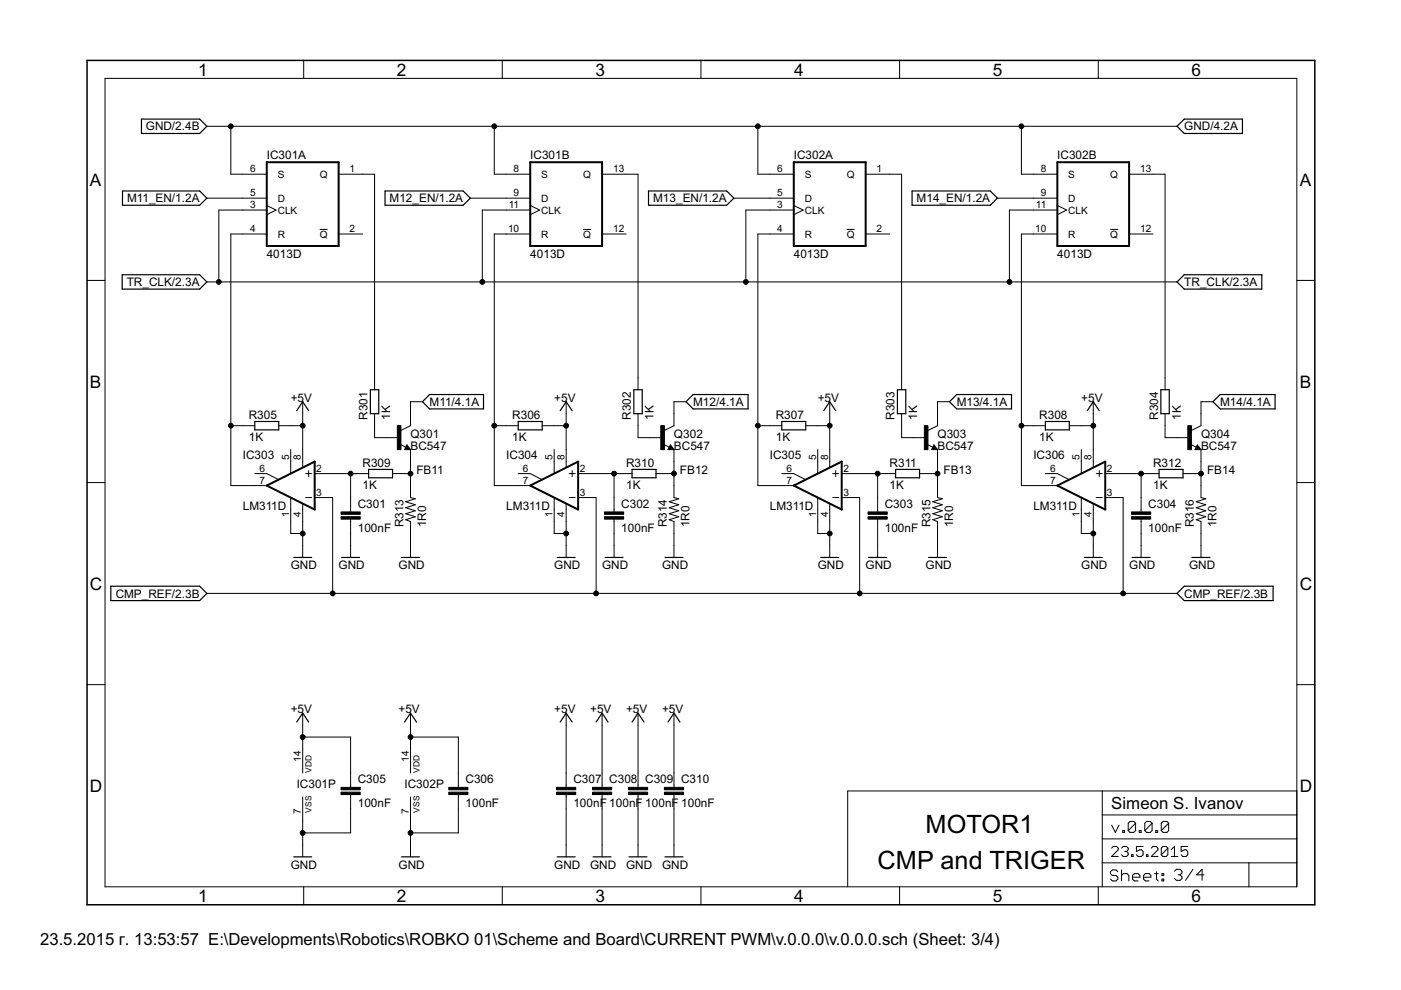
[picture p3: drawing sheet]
<svg xmlns="http://www.w3.org/2000/svg" width="297mm" height="210mm" viewBox="0 0 297 210" stroke-linecap="round" stroke-linejoin="round" font-family="sans-serif">
<g fill="#000" stroke="#000" stroke-width=".21">
<path d="M22.3 16.6v171.4zM64.4 12.8v3.8zM106.5 12.8v3.8zM148.6 12.8v3.8zM190.7 12.8v3.8zM232.9 12.8v3.8zM22.3 16.6h252.7zM43.9 26.8h5zM48.9 26.8v10.1zM48.9 26.8h55.9zM51.5 36.9h5.1zM48.9 36.9h2.6z"/>
<path d="M71.8 36.9h5.1zM76.9 36.9h2.5zM79.4 36.9v43.2zM104.8 26.8h55.9zM104.8 26.8v10.1zM107.3 36.9h5.1zM104.8 36.9h2.5zM127.7 36.9h5zM132.7 36.9h2.6zM160.7 26.8h55.9zM160.7 26.8v10.1zM163.2 36.9h5.1z"/>
<path d="M160.7 36.9h2.5zM183.5 36.9h5.1zM188.6 36.9h2.6zM216.6 26.8v10.1zM216.6 36.9h2.5zM219.1 36.9h5.1zM239.4 36.9h5.1zM244.5 36.9h2.5zM216.6 26.8h33zM18.5 59.5h3.8zM43.9 59.8h2.5zM46.4 59.8h55.9z"/>
<path d="M46.4 44.5v15.3zM48.9 49.6v40.7zM51.5 44.5h5.1zM51.5 49.6h5.1zM51.5 42h5.1zM46.4 44.5h5.1zM48.9 49.6h2.6zM43.9 42h7.6zM56.6 43.6l1.9 .9zM56.6 45.5l1.9-1zM67.8 48.6h1.6zM71.8 49.6h5.1z"/>
<path d="M102.3 59.8h55.8zM102.3 44.5v15.3zM104.8 49.6h2.5zM107.3 44.5h5.1zM107.3 49.6h5.1zM107.3 42h5.1zM102.3 44.5h5zM99.7 42h7.6zM112.4 43.6l2 .9zM112.4 45.5l2-1zM123.7 48.6h1.6zM127.7 49.6h5z"/>
<path d="M158.1 59.8h55.9zM158.1 44.5v15.3zM160.7 49.6h2.5zM163.2 44.5h5.1zM163.2 49.6h5.1zM163.2 42h5.1zM158.1 44.5h5.1zM155.6 42h7.6zM168.3 43.6l2 .9zM168.3 45.5l2-1zM179.5 48.6h1.7zM183.5 49.6h5.1z"/>
<path d="M214 44.5v15.3zM216.6 49.6h2.5zM219.1 44.5h5.1zM219.1 49.6h5.1zM219.1 42h5.1zM214 44.5h5.1zM211.5 42h7.6zM224.2 43.6l1.9 .9zM224.2 45.5l1.9-1zM235.4 48.6h1.7zM239.4 49.6h5.1zM214 59.8h35.6z"/>
<path d="M275 59.5h3.8zM48.9 90.3v12.7zM51.5 90.3h2.5zM48.9 90.3h2.6zM61.6 95.3v2.6zM61.6 97.9v2.4zM59.1 90.3h2.5zM64.2 97.9v1.2zM64.2 95.3v2.6zM64.2 85.2v2.5zM64.2 90.3v5zM61.6 90.3h2.6z"/>
<path d="M64.2 87.7v2.6zM65.4 99.8v1.2zM79.4 80.1v2.5zM79.4 87.7v2.6zM79.4 90.3v2.5zM79.4 92.8h2.6zM82 92.8h2.5zM86.3 94.3l-.5 1zM84.8 94.2l1.2 .6zM86.3 94.3l.7 1zM87 95.3v2.6zM87 87.7v2.6z"/>
<path d="M85 91.3l2-1zM85.8 95.3h1.2zM87 85.2v2.5zM87 85.2h2.6zM104.8 49.6v40.7zM107.3 90.3h2.6zM104.8 90.3h2.5zM117.5 95.3v2.6zM117.5 97.9v2.4zM115 90.3h2.5zM117.5 90.3h2.5zM120 97.9v1.2z"/>
<path d="M120 95.3v2.6zM120 85.2v2.5zM120 87.7v2.6zM120 90.3v5zM121.3 99.8v1.2zM135.3 80.1v2.5zM135.3 87.7v2.6zM135.3 36.9v43.2zM135.3 90.3v2.5zM137.8 92.8h2.6zM135.3 92.8h2.5zM142.1 94.3l-.5 1z"/>
<path d="M140.7 94.2l1.2 .6zM142.1 94.3l.8 1zM142.9 95.3v2.6zM142.9 87.7v2.6zM140.9 91.3l2-1zM141.6 95.3h1.3zM142.9 85.2v2.5zM142.9 85.2h2.5zM160.7 49.6v40.7zM163.2 90.3h2.6zM160.7 90.3h2.5zM173.4 95.3v2.6z"/>
<path d="M173.4 97.9v2.4zM170.8 90.3h2.6zM173.4 90.3h2.5zM175.9 97.9v1.2zM175.9 95.3v2.6zM175.9 85.2v2.5zM175.9 90.3v5zM175.9 87.7v2.6zM177.2 99.8v1.2zM191.2 80.1v2.5zM191.2 87.7v2.6zM191.2 90.3v2.5z"/>
<path d="M191.2 92.8h2.5zM191.2 36.9v43.2zM193.7 92.8h2.5zM198 94.3l-.5 1zM196.5 94.2l1.3 .6zM198 94.3l.8 1zM198.8 95.3v2.6zM198.8 87.7v2.6zM196.7 91.3l2.1-1zM197.5 95.3h1.3zM198.8 85.2v2.5zM198.8 85.2h2.5z"/>
<path d="M216.6 49.6v40.7zM219.1 90.3h2.5zM216.6 90.3h2.5zM229.3 95.3v2.6zM229.3 97.9v2.4zM226.7 90.3h2.6zM229.3 90.3h2.5zM231.8 97.9v1.2zM231.8 95.3v2.6zM231.8 85.2v2.5zM231.8 87.7v2.6zM231.8 90.3v5z"/>
<path d="M233.1 99.8v1.2zM247 80.1v2.5zM247 87.7v2.6zM247 90.3v2.5zM247 92.8h2.6zM247 36.9v43.2zM249.6 92.8h2.5zM253.9 94.3l-.5 1zM252.4 94.2l1.2 .6zM253.9 94.3l.7 1zM254.6 95.3v2.6zM254.6 87.7v2.6z"/>
<path d="M252.6 91.3l2-1zM253.4 95.3h1.2zM254.6 85.2v2.5zM254.6 85.2h2.6zM18.5 102.3h3.8zM48.9 103h5.1zM54 100.4h2.6zM54 103h2.6zM56.6 100.4l2.4 1.3zM61.6 108v2.6zM61.6 105.6v2.4zM61.6 110.6v2.5z"/>
<path d="M61.6 113.1h2.6zM64.2 106.8v1.2zM64.2 108v2.6zM64.2 115.7v2.5zM64.2 110.6v2.5zM64.2 113.1v2.6zM64.8 100.4h1.3zM64.8 105.5h1.3zM66.7 105.5h2.6zM66.7 100.4h2.6zM69.3 105.5h1.2zM69.3 100.4h6.3z"/>
<path d="M70.5 105.5v20.3zM74.3 105.5v2.5zM74.3 110.6v2.5zM74.3 108v.5zM74.3 110.1v.5zM74.3 115.7v2.5zM74.3 113.1v2.6zM74.3 100.4v5.1zM74.3 100.4h1.3zM75.6 100.4h2.5zM83.2 100.4h2.6zM85.8 100.4h1.2z"/>
<path d="M86 110.2l2.1-.6zM86 108.9l2.1-.6zM86 107.7l2.1-.7zM86 106.4l2.1-.7zM87 103v2.5zM87 110.6v2.5zM86 110.2l1 .4zM87 115.7v2.5zM87 100.4v2.6zM87 97.9v2.5zM87 113.1v2.6zM86 108.9l2.1 .7z"/>
<path d="M86 107.7l2.1 .6zM86 106.4l2.1 .6zM87 105.5l1.1 .2zM104.8 90.3v12.7zM109.9 100.4h2.5zM109.9 103h2.5zM104.8 103h5.1zM112.4 100.4l2.5 1.3zM117.5 108v2.6zM117.5 105.6v2.4zM117.5 110.6v2.5zM117.5 113.1h2.5z"/>
<path d="M120 106.8v1.2zM120 108v2.6zM120 115.7v2.5zM120 110.6v2.5zM120 113.1v2.6zM120.7 100.4h1.2zM120.7 105.5h1.2zM122.6 105.5h2.5zM122.6 100.4h2.5zM125.1 105.5h1.3zM125.1 100.4h5.1zM126.4 105.5v20.3z"/>
<path d="M130.2 105.5v2.5zM130.2 110.6v2.5zM130.2 108v.5zM130.2 110.1v.5zM130.2 115.7v2.5zM130.2 113.1v2.6zM130.2 100.4h1.3zM130.2 100.4v5.1zM131.5 100.4h2.5zM139.1 100.4h2.5zM141.6 100.4h1.3zM141.9 110.2l2-.6z"/>
<path d="M141.9 108.9l2-.6zM141.9 107.7l2-.7zM141.9 106.4l2-.7zM142.9 103v2.5zM142.9 110.6v2.5zM141.9 110.2l1 .4zM142.9 115.7v2.5zM142.9 100.4v2.6zM142.9 97.9v2.5zM142.9 113.1v2.6zM141.9 108.9l2 .7zM141.9 107.7l2 .6z"/>
<path d="M141.9 106.4l2 .6zM142.9 105.5l1 .2zM160.7 90.3v12.7zM165.8 100.4h2.5zM165.8 103h2.5zM160.7 103h5.1zM168.3 100.4l2.4 1.3zM173.4 108v2.6zM173.4 105.6v2.4zM173.4 110.6v2.5zM173.4 113.1h2.5zM175.9 106.8v1.2z"/>
<path d="M175.9 108v2.6zM175.9 115.7v2.5zM175.9 110.6v2.5zM175.9 113.1v2.6zM176.6 100.4h1.2zM176.6 105.5h1.2zM178.5 105.5h2.5zM178.5 100.4h2.5zM181 105.5h1.3zM181 100.4h5.1zM182.3 105.5v20.3zM186.1 105.5v2.5z"/>
<path d="M186.1 110.6v2.5zM186.1 108v.5zM186.1 110.1v.5zM186.1 115.7v2.5zM186.1 113.1v2.6zM186.1 100.4h1.2zM186.1 100.4v5.1zM187.3 100.4h2.6zM195 100.4h2.5zM197.5 100.4h1.3zM197.8 110.2l2-.6zM197.8 108.9l2-.6z"/>
<path d="M197.8 107.7l2-.7zM197.8 106.4l2-.7zM198.8 103v2.5zM198.8 110.6v2.5zM197.8 110.2l1 .4zM198.8 115.7v2.5zM198.8 100.4v2.6zM198.8 97.9v2.5zM198.8 113.1v2.6zM197.8 108.9l2 .7zM197.8 107.7l2 .6zM197.8 106.4l2 .6z"/>
<path d="M198.8 105.5l1 .2zM216.6 90.3v12.7zM221.6 100.4h2.6zM221.6 103h2.6zM216.6 103h5zM224.2 100.4l2.4 1.3zM229.3 108v2.6zM229.3 105.6v2.4zM229.3 110.6v2.5zM229.3 113.1h2.5zM231.8 106.8v1.2zM231.8 108v2.6z"/>
<path d="M231.8 115.7v2.5zM231.8 113.1v2.6zM231.8 110.6v2.5zM232.4 100.4h1.3zM232.4 105.5h1.3zM234.3 105.5h2.6zM234.3 100.4h2.6zM236.9 105.5h1.2zM236.9 100.4h5zM238.1 105.5v20.3zM241.9 105.5v2.5zM241.9 110.6v2.5z"/>
<path d="M241.9 108v.5zM241.9 110.1v.5zM241.9 115.7v2.5zM241.9 113.1v2.6zM241.9 100.4h1.3zM241.9 100.4v5.1zM243.2 100.4h2.5zM250.8 100.4h2.6zM253.4 100.4h1.2zM253.6 110.2l2.1-.6zM253.6 108.9l2.1-.6zM253.6 107.7l2.1-.7z"/>
<path d="M253.6 106.4l2.1-.7zM254.6 103v2.5zM254.6 110.6v2.5zM253.6 110.2l1 .4zM254.6 115.7v2.5zM254.6 100.4v2.6zM254.6 97.9v2.5zM254.6 113.1v2.6zM253.6 108.9l2.1 .7zM253.6 107.7l2.1 .6zM253.6 106.4l2.1 .6zM254.6 105.5l1.1 .2z"/>
<path d="M275 102.3h3.8zM43.9 125.8h26.6zM70.5 125.8h55.9zM126.4 125.8h55.9zM182.3 125.8h55.8zM238.1 125.8h11.5zM18.5 145.2h3.8zM64.2 158.8v5.1zM64.2 151.2v2.5zM64.2 153.7v2.6zM64.2 156.3v2.5zM64.2 156.3h10.1z"/>
<path d="M87 158.8v5.1zM87 151.2v2.5zM87 153.7v2.6zM87 156.3v2.5zM87 156.3h10.2zM120 151.2v2.5zM120 153.7v10.2zM127.7 151.2v2.5zM127.7 153.7v10.2zM135.3 151.2v2.5zM135.3 153.7v10.2zM142.9 151.2v2.5z"/>
<path d="M142.9 153.7v10.2zM275 145.2h3.8zM64.2 169v5.1zM64.2 179.1v2.6zM64.2 176.6v2.5zM64.2 174.1v2.5zM74.3 163.9v2.5zM74.3 169v2.5zM74.3 166.4v.5zM74.3 168.5v.5zM74.3 171.5v5.1zM64.2 176.6h10.1z"/>
<path d="M74.3 156.3v7.6zM87 169v5.1zM87 179.1v2.6zM87 176.6v2.5zM87 174.1v2.5zM97.2 163.9v2.5zM97.2 169v2.5zM97.2 166.4v.5zM97.2 168.5v.5zM97.2 171.5v5.1zM87 176.6h10.2zM97.2 156.3v7.6z"/>
<path d="M120 163.9v2.5zM120 169v2.5zM120 166.4v.5zM120 168.5v.5zM120 179.1v2.6zM120 171.5v7.6zM127.7 163.9v2.5zM127.7 169v2.5zM127.7 166.4v.5zM127.7 168.5v.5zM127.7 179.1v2.6zM127.7 171.5v7.6z"/>
<path d="M135.3 163.9v2.5zM135.3 169v2.5zM135.3 166.4v.5zM135.3 168.5v.5zM135.3 179.1v2.6zM135.3 171.5v7.6zM142.9 163.9v2.5zM142.9 169v2.5zM142.9 166.4v.5zM142.9 168.5v.5zM142.9 179.1v2.6zM142.9 171.5v7.6z"/>
<path d="M179.7 167.7h54zM233.7 167.7h41.3zM233.7 177.9h41.3zM233.7 172.8v5.1zM233.7 172.8h41.3zM233.7 167.7v5.1zM235.7 174.9l.8 1.6zM236 179.5l-.3 .3zM237.3 174.9l-.8 1.6zM236 179.5h.7zM236.7 179.5l.4 .3zM238.1 179.5l-.3 .3z"/>
<path d="M238 176.1v.4zM238 176.1h.4zM238.1 179.5h.7zM238.4 176.1v.4zM238 176.5h.4zM238.8 179.5l.4 .3zM239.2 174.5v1.6zM239.2 174.5l.4-.3zM239.2 176.1l1.6-1.6zM239.2 179.8v.4zM239.6 174.2h.8zM239.2 176.1l.4 .4z"/>
<path d="M240.4 174.2l.4 .3zM239.6 176.5h.8zM240.8 174.5v1.6zM240.4 176.5l.4-.4zM240.9 179.5v1zM241.5 176.1v.4zM241.5 176.1h.4zM241.9 176.1v.4zM241.5 176.5h.4zM240.9 179.5h1.5zM242.7 174.5v1.6zM242.7 174.5l.4-.3z"/>
<path d="M244.3 174.5l-1.6 1.6zM243.1 174.2h.8zM242.7 176.1l.4 .4zM243.9 174.2l.4 .3zM243.1 176.5h.8zM244.3 174.5v1.6zM244.3 176.1l-.4 .4zM244.5 179.5l-.4 .3zM245 176.1v.4zM245 176.1h.4zM244.5 179.5h.7zM245.4 176.1v.4z"/>
<path d="M245 176.5h.4zM245.2 179.5l.3 .3zM246.2 174.5v1.6zM246.2 174.5l.4-.3zM246.2 176.1l1.6-1.6zM246.5 179.5l-.3 .3zM246.5 179.5h.8zM246.6 174.2h.8zM246.2 176.1l.4 .4zM247.3 179.5l.3 .3zM247.4 174.2l.4 .3zM246.6 176.5h.8z"/>
<path d="M247.6 179.8v1.4zM247.8 174.5v1.6zM247.8 176.1l-.4 .4zM249 179.5v2.1zM250.4 179.5v1zM250.4 179.5h1.4zM275 172.8v5.1zM275 167.7v5.1zM22.3 188h252.7zM64.4 188v3.8zM106.5 188v3.8zM148.6 188v3.8z"/>
<path d="M179.7 167.7v20.3zM190.7 188v3.8zM232.9 188v3.8zM233.7 182.9v5.1zM233.7 177.9v5zM235.4 184.8v.4zM235.4 185.2l.4 .4zM237.1 180.2l-1.4 1.4zM235.4 184.8l.4-.4zM235.8 185.6h.8zM235.4 186.4l.4 .4zM235.8 184.4h.8z"/>
<path d="M236.6 185.6l.4 .4zM235.8 186.8h.8zM236.6 184.4l.4 .4zM237 186v.4zM237 186.4l-.4 .4zM235.7 181.6h1.4zM237.1 179.8v.4zM237.8 184.4v2.4zM237.8 185.6l.4-.4zM237.8 181.2l.3 .4zM238.2 185.2h.8zM238.5 180.5h.3z"/>
<path d="M238.8 180.5l.4 .4zM238.1 181.6h.7zM239 185.2l.3 .4zM239.2 180.2l-.4 .3zM239.2 180.9v.3zM239.2 181.2l-.4 .4zM239.3 185.6v1.2zM239.9 181.2v.4zM239.9 181.2h.3zM240.1 185.6v.8zM240.1 185.6l.4-.4zM240.2 181.2v.4z"/>
<path d="M239.9 181.6h.3zM240.1 186.4l.4 .4zM240.5 185.2h.8zM240.9 180.5l.7-.3zM240.5 186.8h.8zM241.3 185.2l.4 .4zM240.9 181.2l.4 .4zM241.6 180.2h.4zM241.7 185.6v.4zM240.1 186h1.6zM242 180.2l.4 .3zM241.3 181.6h.7z"/>
<path d="M242.4 180.5v.7zM242.4 181.2l-.4 .4zM242.5 185.6v.8zM242.5 185.6l.3-.4zM242.5 186.4l.3 .4zM242.8 185.2h.8zM243.1 181.2v.4zM243.1 181.2h.3zM243.4 181.2v.4zM243.1 181.6h.3zM242.8 186.8h.8zM243.6 185.2l.4 .4z"/>
<path d="M244 185.6v.4zM242.5 186h1.5zM244.1 181.6l1.4-1.4zM244.8 185.2h.8zM245.2 184.8v1.6zM245.2 186.4l.4 .4zM244.1 181.6h1.4zM245.5 179.8v.4zM246.2 179.8v1.4zM246.2 181.2l1.4-1.4zM246.4 185.2h.3zM246.4 185.2v.4z"/>
<path d="M246.4 186.4h.3zM246.4 186.4v.4zM246.2 181.2l.3 .4zM246.7 185.2v.4zM246.4 185.6h.3zM246.7 186.4v.4zM246.4 186.8h.3zM246.5 181.6h.8zM247.6 181.2l-.3 .4zM248.3 180.2l.7-.7zM248.3 181.6h1.4zM249 184.7l.4-.4z"/>
<path d="M249.4 184.3h.8zM249 186.3l.4 .3zM250.2 184.3l.4 .4zM249.8 185.5h.4zM250.2 185.5l.4 .4zM249.4 186.6h.8zM250.4 180.5l.7-.3zM250.6 184.7v.4zM250.2 185.5l.4-.4zM250.6 185.9v.4zM250.2 186.6l.4-.3zM250.4 181.2l.4 .4z"/>
<path d="M251.1 180.2h.4zM252.9 184.3l-1.5 2.3zM251.5 180.2l.3 .3zM250.8 181.6h.7zM251.8 180.5v.7zM251.8 181.2l-.3 .4zM253.7 185.5h1.6zM254.9 184.3v2.3zM254.9 184.3l-1.2 1.2zM264.8 182.9v5.1zM264.8 182.9h10.2zM233.7 182.9h31.1z"/>
<path d="M275 182.9v5.1zM275 177.9v5zM275 16.6v171.4z"/>
<circle cx="48.9" cy="26.8" r=".51"/>
<circle cx="104.8" cy="26.8" r=".51"/>
<circle cx="160.7" cy="26.8" r=".51"/>
<circle cx="216.6" cy="26.8" r=".51"/>
<circle cx="46.4" cy="59.8" r=".51"/>
<circle cx="102.3" cy="59.8" r=".51"/>
<circle cx="158.1" cy="59.8" r=".51"/>
<circle cx="214" cy="59.8" r=".51"/>
<circle cx="48.9" cy="90.3" r=".51"/>
<circle cx="64.2" cy="90.3" r=".51"/>
<circle cx="104.8" cy="90.3" r=".51"/>
<circle cx="120" cy="90.3" r=".51"/>
<circle cx="160.7" cy="90.3" r=".51"/>
<circle cx="175.9" cy="90.3" r=".51"/>
<circle cx="216.6" cy="90.3" r=".51"/>
<circle cx="231.8" cy="90.3" r=".51"/>
<circle cx="64.2" cy="113.1" r=".51"/>
<circle cx="74.3" cy="100.4" r=".51"/>
<circle cx="87" cy="100.4" r=".51"/>
<circle cx="120" cy="113.1" r=".51"/>
<circle cx="130.2" cy="100.4" r=".51"/>
<circle cx="142.9" cy="100.4" r=".51"/>
<circle cx="175.9" cy="113.1" r=".51"/>
<circle cx="186.1" cy="100.4" r=".51"/>
<circle cx="198.8" cy="100.4" r=".51"/>
<circle cx="231.8" cy="113.1" r=".51"/>
<circle cx="241.9" cy="100.4" r=".51"/>
<circle cx="254.6" cy="100.4" r=".51"/>
<circle cx="70.5" cy="125.8" r=".51"/>
<circle cx="126.4" cy="125.8" r=".51"/>
<circle cx="182.3" cy="125.8" r=".51"/>
<circle cx="238.1" cy="125.8" r=".51"/>
<circle cx="64.2" cy="156.3" r=".51"/>
<circle cx="87" cy="156.3" r=".51"/>
<circle cx="64.2" cy="176.6" r=".51"/>
<circle cx="87" cy="176.6" r=".51"/>
</g>
<g fill="#000" stroke="#000" stroke-width=".25">
<path d="M30 25.3v3zM30 28.3h12.3zM30 25.3h12.3zM43.9 26.8l-1.6 1.5zM42.3 25.3l1.6 1.5zM249.6 26.8l1.5-1.5zM249.6 26.8l1.5 1.5zM251.1 25.3h12.3zM251.1 28.3h12.3zM263.4 25.3v3zM26 40.5v3zM25.9 58.3h16.4z"/>
<path d="M26 43.5h16.3zM26 40.5h16.3zM42.3 61.3l1.6-1.5zM42.3 58.3l1.6 1.5zM42.3 43.5l1.6-1.5zM42.3 40.5l1.6 1.5zM81.6 40.5v3zM81.6 43.5h16.6zM81.6 40.5h16.6zM98.2 43.5l1.5-1.5zM98.2 40.5l1.5 1.5zM137.5 40.5v3z"/>
<path d="M137.5 43.5h16.6zM137.5 40.5h16.6zM154.1 43.5l1.5-1.5zM154.1 40.5l1.5 1.5zM193.4 40.5v3zM193.4 43.5h16.6zM193.4 40.5h16.6zM210 43.5l1.5-1.5zM210 40.5l1.5 1.5zM249.6 59.8l1.5-1.5zM249.6 59.8l1.5 1.5zM251.1 58.3h16.4z"/>
<path d="M267.5 58.3v3zM25.9 58.3v3zM25.9 61.3h16.4zM251.1 61.3h16.4zM54 91.1h5.1zM54 89.4v1.7zM54 89.4h5.1zM59.1 89.4v1.7zM64.2 85.2l-1.3 1.9zM64.2 85.2l1.2 1.9zM78.5 82.6v5.1zM80.3 82.6v5.1z"/>
<path d="M78.5 82.6h1.8zM78.5 87.7h1.8zM78.1 99.5h5.1zM86 95.2h.8zM86 95.1h.4zM86.3 94.6l-.3 .5zM86.3 94.8l.1 .3zM86.3 94.6l.5 .6zM91.1 83.7l-1.5 1.5zM89.6 85.2l1.5 1.5zM91.1 83.7h11.4zM91.1 86.7h11.4z"/>
<path d="M102.5 83.7v3zM109.9 91.1h5.1zM109.9 89.4v1.7zM109.9 89.4h5.1zM115 89.4v1.7zM120 85.2l-1.2 1.9zM120 85.2l1.3 1.9zM134.4 82.6v5.1zM136.2 82.6v5.1zM134.4 82.6h1.8zM134.4 87.7h1.8zM134 99.5h5.1z"/>
<path d="M141.9 95.2h.7zM141.9 95.1h.4zM142.1 94.6l-.2 .5zM142.1 94.8l.2 .3zM142.1 94.6l.5 .6zM145.4 85.2l1.6-1.5zM145.4 85.2l1.6 1.5zM147 83.7h11.6zM147 86.7h11.6zM158.6 83.7v3zM165.8 91.1h5zM165.8 89.4v1.7z"/>
<path d="M165.8 89.4h5zM170.8 89.4v1.7zM175.9 85.2l-1.3 1.9zM175.9 85.2l1.3 1.9zM190.3 82.6v5.1zM192 82.6v5.1zM190.3 82.6h1.7zM190.3 87.7h1.7zM189.9 99.5h5.1zM197.8 95.2h.7zM197.8 95.1h.3zM198 94.6l-.2 .5z"/>
<path d="M198 94.8l.1 .3zM198 94.6l.5 .6zM201.3 85.2l1.5-1.5zM201.3 85.2l1.5 1.5zM202.8 83.7h11.7zM202.8 86.7h11.7zM214.5 83.7v3zM221.6 91.1h5.1zM221.6 89.4v1.7zM221.6 89.4h5.1zM226.7 89.4v1.7zM231.8 85.2l-1.3 1.9z"/>
<path d="M231.8 85.2l1.3 1.9zM246.1 82.6v5.1zM247.9 82.6v5.1zM246.1 82.6h1.8zM246.1 87.7h1.8zM245.7 99.5h5.1zM253.6 95.2h.8zM253.6 95.1h.4zM253.9 94.6l-.3 .5zM253.9 94.8l.1 .3zM253.9 94.6l.5 .6zM257.2 85.2l1.5-1.5z"/>
<path d="M257.2 85.2l1.5 1.5zM258.7 83.7h11.6zM258.7 86.7h11.6zM270.3 83.7v3zM62.3 118.2h3.8zM72.4 118.2h3.8zM78.1 101.3h5.1zM78.1 99.5v1.8zM83.2 99.5v1.8zM85.1 118.2h3.8zM118.1 118.2h3.8zM128.3 118.2h3.8z"/>
<path d="M134 101.3h5.1zM134 99.5v1.8zM139.1 99.5v1.8zM141 118.2h3.8zM174 118.2h3.8zM184.2 118.2h3.8zM189.9 101.3h5.1zM189.9 99.5v1.8zM195 99.5v1.8zM196.9 118.2h3.8zM229.9 118.2h3.8zM240 118.2h3.8z"/>
<path d="M245.7 101.3h5.1zM245.7 99.5v1.8zM250.8 99.5v1.8zM252.7 118.2h3.8zM23.5 124.3v3zM23.5 127.3h18.8zM23.5 124.3h18.8zM42.3 127.3l1.6-1.5zM42.3 124.3l1.6 1.5zM249.6 125.8l1.5-1.5zM249.6 125.8l1.5 1.5zM251.1 124.3h18.8z"/>
<path d="M251.1 127.3h18.8zM269.9 124.3v3zM64.2 151.2l-1.3 1.9zM64.2 151.2l1.2 1.9zM87 151.2l-1.2 1.9zM87 151.2l1.3 1.9zM120 151.2l-1.2 1.9zM120 151.2l1.3 1.9zM127.7 151.2l-1.3 1.9zM127.7 151.2l1.2 1.9zM135.3 151.2l-1.3 1.9zM135.3 151.2l1.2 1.9z"/>
<path d="M142.9 151.2l-1.3 1.9zM142.9 151.2l1.3 1.9zM62.3 181.7h3.8zM85.1 181.7h3.8zM118.1 181.7h3.8zM125.8 181.7h3.8zM133.4 181.7h3.8zM141 181.7h3.8z"/>
</g>
<path d="M18.5 12.8v179zM18.5 12.8h260.3zM18.5 191.8h260.3zM278.8 12.8v179z" fill="#000" stroke="#000" stroke-width=".32"/>
<g fill="#000" stroke="#000" stroke-width=".21">
<path d="M84.2 90.3h.8v5h-.8zM140.1 90.3h.8v5h-.8zM196 90.3h.7v5h-.7zM251.8 90.3h.8v5h-.8zM72.3 109.6h4.1v.5h-4.1zM72.3 108.5h4.1v.6h-4.1zM128.2 109.6h4v.5h-4zM128.2 108.5h4v.6h-4zM184 109.6h4.1v.5h-4.1zM184 108.5h4.1v.6h-4.1zM239.9 109.6h4.1v.5h-4.1zM239.9 108.5h4.1v.6h-4.1z"/>
<path d="M72.3 168h4.1v.5h-4.1zM72.3 166.9h4.1v.5h-4.1zM95.1 168h4.1v.5h-4.1zM95.1 166.9h4.1v.5h-4.1zM118 168h4.1v.5h-4.1zM118 166.9h4.1v.5h-4.1zM125.6 168h4.1v.5h-4.1zM125.6 166.9h4.1v.5h-4.1zM133.2 168h4.1v.5h-4.1zM133.2 166.9h4.1v.5h-4.1zM140.9 168h4v.5h-4zM140.9 166.9h4v.5h-4z"/>
</g>
<g fill="#000" stroke="#000" stroke-width=".42">
<path d="M56.6 34.4v17.8zM56.6 34.4h15.2zM112.4 34.4v17.8zM112.4 34.4h15.3zM168.3 34.4v17.8zM168.3 34.4h15.2zM224.2 34.4v17.8zM224.2 34.4h15.2zM56.6 52.2h15.2zM71.8 34.4v17.8zM112.4 52.2h15.3zM127.7 34.4v17.8z"/>
<path d="M168.3 52.2h15.2zM183.5 34.4v17.8zM224.2 52.2h15.2zM239.4 34.4v17.8zM66.7 97.9v10.1zM56.6 103l10.1-5.1zM122.6 97.9v10.1zM112.4 103l10.2-5.1zM178.5 97.9v10.1zM168.3 103l10.2-5.1zM234.3 97.9v10.1zM224.2 103l10.1-5.1z"/>
<path d="M56.6 103l10.1 5zM112.4 103l10.2 5zM168.3 103l10.2 5zM224.2 103l10.1 5z"/>
</g>
<g font-size="6">
<text x="196.2" y="176.6">MOTOR1</text>
<text x="186.1" y="184.2">CMP and TRIGER</text>
</g>
<g font-size="4.1">
<text x="42" y="16">1</text>
<text x="84.1" y="16">2</text>
<text x="126.3" y="16">3</text>
<text x="168.4" y="16">4</text>
<text x="210.5" y="16">5</text>
<text x="252.6" y="16">6</text>
<text x="19.1" y="39.3">A</text>
<text x="275.6" y="39.3">A</text>
<text x="19.1" y="82.2">B</text>
<text x="275.6" y="82.2">B</text>
<text x="19.1" y="125">C</text>
<text x="275.6" y="125">C</text>
<text x="19.1" y="167.9">D</text>
<text x="275.6" y="167.9">D</text>
<text x="42" y="191.2">1</text>
<text x="84.1" y="191.2">2</text>
<text x="126.3" y="191.2">3</text>
<text x="168.4" y="191.2">4</text>
<text x="210.5" y="191.2">5</text>
<text x="252.6" y="191.2">6</text>
</g>
<g font-size="4">
<text x="235.6" y="171.5">Simeon S. Ivanov</text>
<text x="8.5" y="200.4">23.5.2015 г. 13:53:57 E:\Developments\Robotics\ROBKO 01\Scheme and Board\CURRENT PWM\v.0.0.0\v.0.0.0.sch (Sheet: 3/4)</text>
</g>
<g font-size="2.8">
<text x="30.9" y="27.7">GND/2.4B</text>
<text x="251.1" y="27.7">GND/4.2A</text>
<text x="56.6" y="33.8">IC301A</text>
<text x="112.4" y="33.8">IC301B</text>
<text x="168.3" y="33.8">IC302A</text>
<text x="224.2" y="33.8">IC302B</text>
<text x="26.9" y="42.9">M11_EN/1.2A</text>
<text x="82.6" y="42.9">M12_EN/1.2A</text>
<text x="138.5" y="42.9">M13_EN/1.2A</text>
<text x="194.3" y="42.9">M14_EN/1.2A</text>
<text x="56.6" y="54.7">4013D</text>
<text x="112.4" y="54.7">4013D</text>
<text x="168.3" y="54.7">4013D</text>
<text x="224.2" y="54.7">4013D</text>
<text x="26.9" y="60.7">TR_CLK/2.3A</text>
<text x="251.1" y="60.7">TR_CLK/2.3A</text>
<text x="52.7" y="88.8">R305</text>
<text x="61.6" y="85.2">+5</text>
<text x="64.5" y="85.2">V</text>
<text x="77.9" y="89" transform="rotate(-90 77.9 89)">R301</text>
<text x="82.7" y="89" transform="rotate(-90 82.7 89)">1K</text>
<text x="91.1" y="86.1">M11/4.1A</text>
<text x="108.6" y="88.8">R306</text>
<text x="117.5" y="85.2">+5</text>
<text x="120.4" y="85.2">V</text>
<text x="133.8" y="89" transform="rotate(-90 133.8 89)">R302</text>
<text x="138.6" y="89" transform="rotate(-90 138.6 89)">1K</text>
<text x="147" y="86.1">M12/4.1A</text>
<text x="164.5" y="88.8">R307</text>
<text x="173.4" y="85.2">+5</text>
<text x="176.2" y="85.2">V</text>
<text x="189.7" y="89" transform="rotate(-90 189.7 89)">R303</text>
<text x="194.5" y="89" transform="rotate(-90 194.5 89)">1K</text>
<text x="202.8" y="86.1">M13/4.1A</text>
<text x="220.4" y="88.8">R308</text>
<text x="229.2" y="85.2">+5</text>
<text x="232.1" y="85.2">V</text>
<text x="245.5" y="89" transform="rotate(-90 245.5 89)">R304</text>
<text x="250.3" y="89" transform="rotate(-90 250.3 89)">1K</text>
<text x="258.7" y="86.1">M14/4.1A</text>
<text x="52.7" y="93.6">1K</text>
<text x="87" y="95.3">BC547</text>
<text x="87" y="92.8">Q301</text>
<text x="108.6" y="93.6">1K</text>
<text x="142.9" y="95.3">BC547</text>
<text x="142.9" y="92.8">Q302</text>
<text x="164.5" y="93.6">1K</text>
<text x="198.8" y="95.3">BC547</text>
<text x="198.8" y="92.8">Q303</text>
<text x="220.4" y="93.6">1K</text>
<text x="254.6" y="95.3">BC547</text>
<text x="254.6" y="92.8">Q304</text>
<text x="51.5" y="97.2">IC303</text>
<text x="76.9" y="98.9">R309</text>
<text x="88.3" y="100.4">FB11</text>
<text x="107.3" y="97.2">IC304</text>
<text x="132.7" y="98.9">R310</text>
<text x="144.2" y="100.4">FB12</text>
<text x="163.2" y="97.2">IC305</text>
<text x="188.6" y="98.9">R311</text>
<text x="200" y="100.4">FB13</text>
<text x="219.1" y="97.2">IC306</text>
<text x="244.5" y="98.9">R312</text>
<text x="255.9" y="100.4">FB14</text>
<text x="75.9" y="107.7">C301</text>
<text x="76.9" y="103.7">1K</text>
<text x="131.7" y="107.7">C302</text>
<text x="132.7" y="103.7">1K</text>
<text x="187.6" y="107.7">C303</text>
<text x="188.6" y="103.7">1K</text>
<text x="243.5" y="107.7">C304</text>
<text x="244.5" y="103.7">1K</text>
<text x="51.5" y="108">LM311D</text>
<text x="75.9" y="112.7">100nF</text>
<text x="85.5" y="111.8" transform="rotate(-90 85.5 111.8)">R313</text>
<text x="90.3" y="111.8" transform="rotate(-90 90.3 111.8)">1R0</text>
<text x="107.3" y="108">LM311D</text>
<text x="131.7" y="112.7">100nF</text>
<text x="141.4" y="111.8" transform="rotate(-90 141.4 111.8)">R314</text>
<text x="146.2" y="111.8" transform="rotate(-90 146.2 111.8)">1R0</text>
<text x="163.2" y="108">LM311D</text>
<text x="187.6" y="112.7">100nF</text>
<text x="197.3" y="111.8" transform="rotate(-90 197.3 111.8)">R315</text>
<text x="202.1" y="111.8" transform="rotate(-90 202.1 111.8)">1R0</text>
<text x="219.1" y="108">LM311D</text>
<text x="243.5" y="112.7">100nF</text>
<text x="253.1" y="111.8" transform="rotate(-90 253.1 111.8)">R316</text>
<text x="257.9" y="111.8" transform="rotate(-90 257.9 111.8)">1R0</text>
<text x="61.6" y="120.7">GND</text>
<text x="71.8" y="120.7">GND</text>
<text x="84.5" y="120.7">GND</text>
<text x="117.5" y="120.7">GND</text>
<text x="127.7" y="120.7">GND</text>
<text x="140.4" y="120.7">GND</text>
<text x="173.4" y="120.7">GND</text>
<text x="183.5" y="120.7">GND</text>
<text x="196.2" y="120.7">GND</text>
<text x="229.2" y="120.7">GND</text>
<text x="239.4" y="120.7">GND</text>
<text x="252.1" y="120.7">GND</text>
<text x="24.5" y="126.7">CMP_REF/2.3B</text>
<text x="251.1" y="126.7">CMP_REF/2.3B</text>
<text x="61.6" y="151.2">+5</text>
<text x="64.5" y="151.2">V</text>
<text x="84.5" y="151.2">+5</text>
<text x="87.3" y="151.2">V</text>
<text x="117.5" y="151.2">+5</text>
<text x="120.4" y="151.2">V</text>
<text x="125.1" y="151.2">+5</text>
<text x="128" y="151.2">V</text>
<text x="132.7" y="151.2">+5</text>
<text x="135.6" y="151.2">V</text>
<text x="140.4" y="151.2">+5</text>
<text x="143.2" y="151.2">V</text>
<text x="62.9" y="167.1">IC301P</text>
<text x="75.9" y="166.1">C305</text>
<text x="85.8" y="167.1">IC302P</text>
<text x="98.7" y="166.1">C306</text>
<text x="121.6" y="166.1">C307</text>
<text x="129.2" y="166.1">C308</text>
<text x="136.8" y="166.1">C309</text>
<text x="144.4" y="166.1">C310</text>
<text x="75.9" y="171.1">100nF</text>
<text x="98.7" y="171.1">100nF</text>
<text x="121.6" y="171.1">100nF 100nF 100nF 100nF</text>
<text x="61.6" y="184.2">GND</text>
<text x="84.5" y="184.2">GND</text>
<text x="117.5" y="184.2">GND</text>
<text x="125.1" y="184.2">GND</text>
<text x="132.7" y="184.2">GND</text>
<text x="140.4" y="184.2">GND</text>
</g>
<g font-size="2.4">
<text x="53" y="41.6">5</text>
<text x="53" y="36.6">6</text>
<text x="58.9" y="37.7">S</text>
<text x="67.8" y="37.7">Q</text>
<text x="74.1" y="36.6">1</text>
<text x="108.9" y="41.6">9</text>
<text x="108.9" y="36.6">8</text>
<text x="114.8" y="37.7">S</text>
<text x="123.7" y="37.7">Q</text>
<text x="130" y="36.6">13</text>
<text x="164.8" y="41.6">5</text>
<text x="164.8" y="36.6">6</text>
<text x="170.6" y="37.7">S</text>
<text x="179.5" y="37.7">Q</text>
<text x="185.9" y="36.6">1</text>
<text x="220.6" y="41.6">9</text>
<text x="220.6" y="36.6">8</text>
<text x="226.5" y="37.7">S</text>
<text x="235.4" y="37.7">Q</text>
<text x="241.7" y="36.6">13</text>
<text x="53" y="44.2">3</text>
<text x="58.9" y="45.3">CLK</text>
<text x="58.9" y="42.8">D</text>
<text x="107.9" y="44.2">11</text>
<text x="114.8" y="45.3">CLK</text>
<text x="114.8" y="42.8">D</text>
<text x="164.8" y="44.2">3</text>
<text x="170.6" y="45.3">CLK</text>
<text x="170.6" y="42.8">D</text>
<text x="219.6" y="44.2">11</text>
<text x="226.5" y="45.3">CLK</text>
<text x="226.5" y="42.8">D</text>
<text x="53" y="49.3">4</text>
<text x="58.9" y="50.4">R</text>
<text x="67.8" y="50.4">Q</text>
<text x="74.1" y="49.3">2</text>
<text x="107.7" y="49.3">10</text>
<text x="114.8" y="50.4">R</text>
<text x="123.7" y="50.4">Q</text>
<text x="130" y="49.3">12</text>
<text x="164.8" y="49.3">4</text>
<text x="170.6" y="50.4">R</text>
<text x="179.5" y="50.4">Q</text>
<text x="185.9" y="49.3">2</text>
<text x="219.5" y="49.3">10</text>
<text x="226.5" y="50.4">R</text>
<text x="235.4" y="50.4">Q</text>
<text x="241.7" y="49.3">12</text>
<text x="55" y="100.1">6</text>
<text x="61.3" y="97.5" transform="rotate(-90 61.3 97.5)">5</text>
<text x="63.8" y="97.5" transform="rotate(-90 63.8 97.5)">8</text>
<text x="67.1" y="100.1">2</text>
<text x="110.9" y="100.1">6</text>
<text x="117.1" y="97.5" transform="rotate(-90 117.1 97.5)">5</text>
<text x="119.7" y="97.5" transform="rotate(-90 119.7 97.5)">8</text>
<text x="122.9" y="100.1">2</text>
<text x="166.8" y="100.1">6</text>
<text x="173" y="97.5" transform="rotate(-90 173 97.5)">5</text>
<text x="175.6" y="97.5" transform="rotate(-90 175.6 97.5)">8</text>
<text x="178.8" y="100.1">2</text>
<text x="222.6" y="100.1">6</text>
<text x="228.9" y="97.5" transform="rotate(-90 228.9 97.5)">5</text>
<text x="231.4" y="97.5" transform="rotate(-90 231.4 97.5)">8</text>
<text x="234.7" y="100.1">2</text>
<text x="55" y="102.6">7</text>
<text x="67.1" y="105.1">3</text>
<text x="110.9" y="102.6">7</text>
<text x="122.9" y="105.1">3</text>
<text x="166.8" y="102.6">7</text>
<text x="178.8" y="105.1">3</text>
<text x="222.6" y="102.6">7</text>
<text x="234.7" y="105.1">3</text>
<text x="61.3" y="109.6" transform="rotate(-90 61.3 109.6)">1</text>
<text x="63.8" y="109.6" transform="rotate(-90 63.8 109.6)">4</text>
<text x="117.1" y="109.6" transform="rotate(-90 117.1 109.6)">1</text>
<text x="119.7" y="109.6" transform="rotate(-90 119.7 109.6)">4</text>
<text x="173" y="109.6" transform="rotate(-90 173 109.6)">1</text>
<text x="175.6" y="109.6" transform="rotate(-90 175.6 109.6)">4</text>
<text x="228.9" y="109.6" transform="rotate(-90 228.9 109.6)">1</text>
<text x="231.4" y="109.6" transform="rotate(-90 231.4 109.6)">4</text>
<text x="63.8" y="161.6" transform="rotate(-90 63.8 161.6)">14</text>
<text x="86.7" y="161.6" transform="rotate(-90 86.7 161.6)">14</text>
<text x="63.8" y="172.5" transform="rotate(-90 63.8 172.5)">7</text>
<text x="86.7" y="172.5" transform="rotate(-90 86.7 172.5)">7</text>
</g>
<g font-size="2">
<text x="66.1" y="163.9" transform="rotate(-90 66.1 163.9)">VDD</text>
<text x="88.9" y="163.9" transform="rotate(-90 88.9 163.9)">VDD</text>
<text x="66.1" y="172.3" transform="rotate(-90 66.1 172.3)">VSS</text>
<text x="88.9" y="172.3" transform="rotate(-90 88.9 172.3)">VSS</text>
</g>
</svg>
